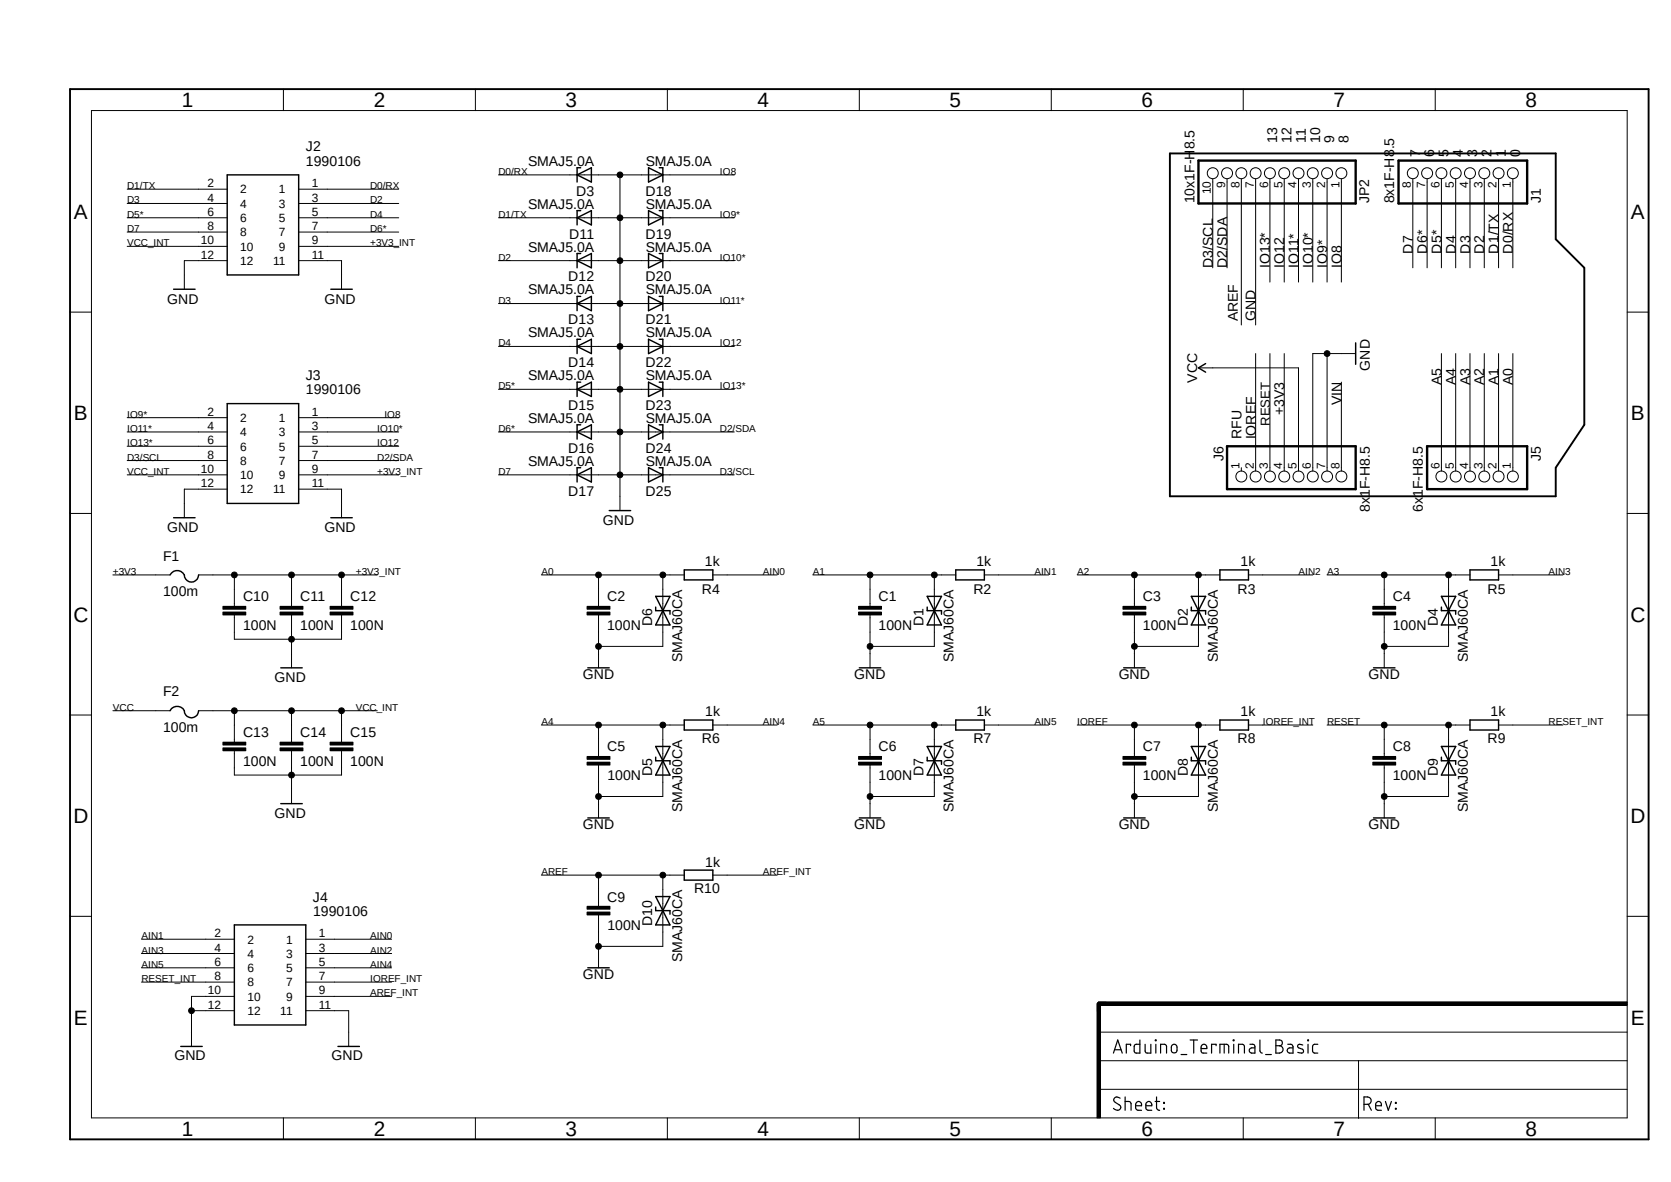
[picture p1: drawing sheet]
<svg xmlns="http://www.w3.org/2000/svg" width="297mm" height="210mm" viewBox="0 0 297 210" stroke-linecap="round" stroke-linejoin="round" font-family="sans-serif">
<path d="M12.1 15.5l281.3 187.3M293.4 15.5l-281.3 187.3" fill="none" stroke="#fff" stroke-width=".18"/>
<g fill="none" stroke="#000" stroke-width=".21">
<path d="M197.9 187.1l.8-2.3 .8 2.3M198.1 186.5h1.2M199.1 195.1a.61 .61 0 0 0-.8-.2 .61 .61 0 0 0-.3 .8 2.15 2.15 0 0 1 1.2 1 .69 .69 0 0 1-.6 .6 .69 .69 0 0 1-.7-.4M200 195.7h.6l.4 .2v1.4M200 194.9v2.4M201 185.8v-.3h-.8v1.6M201.8 196.5h1.1a.55 .55 0 0 0-.4-.8 .55 .55 0 0 0-.7 .5l.1 .9 .4 .2h.6M202.6 184.8v2.3h-.8l-.2-.4v-.9l.2-.2 .8-.1M203.5 185.5l.1 1.4 .1 .2h.9v-1.6M203.7 196.5h1a.55 .55 0 0 0-.4-.8 .55 .55 0 0 0-.6 .5v.9l.3 .2h.7M205.3 195.7h.8M205.4 184.8h.1v.1h-.1z"/>
<path d="M205.4 185.5v1.6M205.6 194.9v2a.5 .5 0 0 0 .5 .4M206.8 195.9h.2v.1h-.2zM206.8 196.9h.2v.2h-.2zM207.3 187.1v-1.3l-.3-.3h-.7v1.6M208.4 185.7a.5 .5 0 0 1 .5-.1 .5 .5 0 0 1 .3 .5v.5a.51 .51 0 0 1-.5 .5 .51 .51 0 0 1-.5-.5v-.5zM209.9 187.4h1M211.5 184.8h1.4M212.2 184.8v2.3M213.5 186.3h1a.54 .54 0 0 0-.3-.7 .54 .54 0 0 0-.7 .5v.6l.2 .4h.8M216.2 185.8v-.3h-.9v1.6M217.6 185.5v1.6"/>
<path d="M218.4 187.1v-1.2l-.2-.3-1.4-.1v1.6M219.2 184.8h.1v.1h-.1zM219.3 185.5v1.6M221.2 187.1l-.1-1.3-.3-.3h-.7v1.6M222.2 185.5l.7 .1 .2 .3v1.2h-.6a.47 .47 0 0 1-.5-.5 .47 .47 0 0 1 .5-.4h.6M223.9 184.8v1.9l.3 .4h.2M225 187.4h1M226.8 184.8h.6a.51 .51 0 0 1 .5 .5 .51 .51 0 0 1-.5 .5 .66 .66 0 0 1 .7 .7 .66 .66 0 0 1-.7 .6h-.6zM226.8 185.8h.6M228.9 185.5l.7 .1 .2 .3v1.2h-.6a.47 .47 0 0 1-.4-.5 .47 .47 0 0 1 .4-.4h.6M231.6 185.7a.55 .55 0 0 0-1 .2l.2 .3 .7 .2a.37 .37 0 0 1 .2 .4 .37 .37 0 0 1-.3 .3l-.7-.1M232.5 184.8h.1v.1h-.1z"/>
<path d="M232.5 185.5v1.6M234.2 185.5l-.7 .1-.2 .3v1l.4 .2h.5M242.4 196.2h.7a.66 .66 0 0 0 .6-.6 .66 .66 0 0 0-.6-.7h-.7v2.4M243.2 196.2l.6 1.1M244.5 196.5h1a.54 .54 0 0 0-.3-.8 .54 .54 0 0 0-.7 .5l.1 .9 .3 .2h.6M247.3 195.7l-.5 1.6-.5-1.6M248 196.9h.2v.2h-.2zM248 195.9h.2v.1h-.2z"/>
</g>
<g fill="#000">
<path d="M39.6 108.8h4.1v.5h-4.1z" fill-rule="evenodd"/>
<path d="M39.6 107.7h4.1v.5h-4.1z" fill-rule="evenodd"/>
<path d="M49.8 108.8h4v.5h-4z" fill-rule="evenodd"/>
<path d="M49.8 107.7h4v.5h-4z" fill-rule="evenodd"/>
<path d="M58.7 108.8h4v.5h-4z" fill-rule="evenodd"/>
<path d="M58.7 107.7h4v.5h-4z" fill-rule="evenodd"/>
<path d="M104.4 108.8h4v.5h-4z" fill-rule="evenodd"/>
<path d="M104.4 107.7h4v.5h-4z" fill-rule="evenodd"/>
<path d="M152.6 108.8h4.1v.5h-4.1z" fill-rule="evenodd"/>
<path d="M152.6 107.7h4.1v.5h-4.1z" fill-rule="evenodd"/>
<path d="M199.6 108.8h4.1v.5h-4.1z" fill-rule="evenodd"/>
<path d="M199.6 107.7h4.1v.5h-4.1z" fill-rule="evenodd"/>
<path d="M244 108.8h4.1v.5h-4.1z" fill-rule="evenodd"/>
<path d="M244 107.7h4.1v.5h-4.1z" fill-rule="evenodd"/>
<path d="M39.6 132.9h4.1v.5h-4.1z" fill-rule="evenodd"/>
<path d="M39.6 131.9h4.1v.5h-4.1z" fill-rule="evenodd"/>
<path d="M49.8 132.9h4v.5h-4z" fill-rule="evenodd"/>
<path d="M49.8 131.9h4v.5h-4z" fill-rule="evenodd"/>
<path d="M58.7 132.9h4v.5h-4z" fill-rule="evenodd"/>
<path d="M58.7 131.9h4v.5h-4z" fill-rule="evenodd"/>
<path d="M104.4 135.4h4v.5h-4z" fill-rule="evenodd"/>
<path d="M104.4 134.4h4v.5h-4z" fill-rule="evenodd"/>
<path d="M152.6 135.4h4.1v.5h-4.1z" fill-rule="evenodd"/>
<path d="M152.6 134.4h4.1v.5h-4.1z" fill-rule="evenodd"/>
<path d="M199.6 135.4h4.1v.5h-4.1z" fill-rule="evenodd"/>
<path d="M199.6 134.4h4.1v.5h-4.1z" fill-rule="evenodd"/>
<path d="M244 135.4h4.1v.5h-4.1z" fill-rule="evenodd"/>
<path d="M244 134.4h4.1v.5h-4.1z" fill-rule="evenodd"/>
<path d="M104.4 162.1h4v.5h-4z" fill-rule="evenodd"/>
<path d="M104.4 161h4v.5h-4z" fill-rule="evenodd"/>
<path d="M195 178.3h.6v20.3h-.6z" fill-rule="evenodd"/>
<path d="M195.2 178h94v.6h-94z" fill-rule="evenodd"/>
<circle cx="110.2" cy="38.7" r=".51"/>
<circle cx="110.2" cy="31.1" r=".51"/>
<circle cx="110.2" cy="53.9" r=".51"/>
<circle cx="110.2" cy="46.3" r=".51"/>
<circle cx="110.2" cy="69.2" r=".51"/>
<circle cx="110.2" cy="76.8" r=".51"/>
<circle cx="110.2" cy="61.6" r=".51"/>
<circle cx="235.9" cy="62.8" r=".51"/>
<circle cx="110.2" cy="84.4" r=".51"/>
<circle cx="41.7" cy="102.2" r=".51"/>
<circle cx="51.8" cy="113.6" r=".51"/>
<circle cx="51.8" cy="102.2" r=".51"/>
<circle cx="60.7" cy="102.2" r=".51"/>
<circle cx="106.4" cy="114.9" r=".51"/>
<circle cx="106.4" cy="102.2" r=".51"/>
<circle cx="117.8" cy="102.2" r=".51"/>
<circle cx="154.6" cy="114.9" r=".51"/>
<circle cx="154.6" cy="102.2" r=".51"/>
<circle cx="166.1" cy="102.2" r=".51"/>
<circle cx="201.6" cy="114.9" r=".51"/>
<circle cx="201.6" cy="102.2" r=".51"/>
<circle cx="213" cy="102.2" r=".51"/>
<circle cx="246" cy="114.9" r=".51"/>
<circle cx="246" cy="102.2" r=".51"/>
<circle cx="257.5" cy="102.2" r=".51"/>
<circle cx="41.7" cy="126.3" r=".51"/>
<circle cx="51.8" cy="137.7" r=".51"/>
<circle cx="51.8" cy="126.3" r=".51"/>
<circle cx="60.7" cy="126.3" r=".51"/>
<circle cx="106.4" cy="128.8" r=".51"/>
<circle cx="117.8" cy="128.8" r=".51"/>
<circle cx="154.6" cy="128.8" r=".51"/>
<circle cx="166.1" cy="128.8" r=".51"/>
<circle cx="201.6" cy="128.8" r=".51"/>
<circle cx="213" cy="128.8" r=".51"/>
<circle cx="246" cy="128.8" r=".51"/>
<circle cx="257.5" cy="128.8" r=".51"/>
<circle cx="106.4" cy="141.5" r=".51"/>
<circle cx="106.4" cy="155.5" r=".51"/>
<circle cx="117.8" cy="155.5" r=".51"/>
<circle cx="154.6" cy="141.5" r=".51"/>
<circle cx="201.6" cy="141.5" r=".51"/>
<circle cx="246" cy="141.5" r=".51"/>
<circle cx="34" cy="179.6" r=".51"/>
<circle cx="106.4" cy="168.1" r=".51"/>
</g>
<g fill="none" stroke="#000" stroke-width=".18">
<path d="M16.3 19.6h272.9v179h-272.9zM50.4 15.8v3.8M84.5 15.8v3.8M118.6 15.8v3.8M152.7 15.8v3.8M186.9 15.8v3.8M221 15.8v3.8M255.1 15.8v3.8M22.6 33.6h17.8M22.6 38.7h17.8M22.6 36.2h17.8M70.9 38.7h-17.8"/>
<path d="M70.9 33.6h-17.8M70.9 36.2h-17.8M88.6 31.1h41.9M110.2 31.1v59.6M130.5 38.7h-41.9M215.6 31.8v15.8M218.1 31.8v15.8M220.6 31.8v25.9M223.2 31.8v25.9M225.7 31.8v18.3M228.3 31.8v18.3M230.8 31.8v18.3"/>
<path d="M233.3 31.8v18.3M235.9 31.8v18.3M238.4 31.8v18.3M251.1 31.8v15.8M253.7 31.8v15.8M256.2 31.8v15.8M258.7 31.8v15.8M261.3 31.8v15.8M263.8 31.8v15.8M266.4 31.8v15.8M268.9 31.8v15.8M12.4 55.5h3.9"/>
<path d="M22.6 41.2h17.8M22.6 43.8h17.8M40.4 46.3h-7.6v5.1M53.1 46.3h7.6v5.1M70.9 41.2h-17.8M70.9 43.8h-17.8M88.6 46.3h41.9M88.6 53.9h41.9M289.2 55.5h3.8M22.6 74.2h17.8M22.6 76.8h17.8M22.6 79.3h17.8"/>
<path d="M70.9 79.3h-17.8M70.9 76.8h-17.8M70.9 74.2h-17.8M88.6 61.6h41.9M88.6 69.2h41.9M88.6 76.8h41.9M213 65.4h17.8v18.3M223.2 62.8v20.9M225.7 62.8v20.9M228.3 62.8v20.9M235.9 62.8v20.9M238.4 67.9v15.8"/>
<path d="M241 62.8h-7.7v20.9M256.2 62.8v20.9M258.7 62.8v20.9M261.3 62.8v20.9M263.8 62.8v20.9M266.4 62.8v20.9M268.9 62.8v20.9M12.4 91.2h3.9M22.6 81.8h17.8M22.6 84.4h17.8M40.4 86.9h-7.6v5.1M53.1 86.9h7.6v5.1"/>
<path d="M70.9 81.8h-17.8M70.9 84.4h-17.8M130.5 84.4h-41.9M220.6 83.1v.6M289.2 91.2h3.8M20.1 102.2h10.1M39.6 108.8h4.1v.5h-4.1zM39.6 107.7h4.1v.5h-4.1zM41.7 109.3v4.3h19v-4.3M41.7 102.2v5.5M49.8 108.8h4v.5h-4zM49.8 107.7h4v.5h-4z"/>
<path d="M51.8 109.3v9.4M51.8 102.2v5.5M58.7 108.8h4v.5h-4zM58.7 107.7h4v.5h-4zM60.7 102.2v5.5M67.1 102.2h-31.8M96.2 102.2h25.4M104.4 108.8h4v.5h-4zM104.4 107.7h4v.5h-4zM106.4 109.3v9.4M106.4 102.2v5.5M117.8 102.2v12.7h-11.4"/>
<path d="M138.1 102.2h-11.4M144.5 102.2h25.4M152.6 108.8h4.1v.5h-4.1zM152.6 107.7h4.1v.5h-4.1zM154.6 109.3v9.4M154.6 102.2v5.5M166.1 102.2v12.7h-11.5M186.4 102.2h-11.4M191.5 102.2h25.3M199.6 108.8h4.1v.5h-4.1zM199.6 107.7h4.1v.5h-4.1zM201.6 109.3v9.4"/>
<path d="M201.6 102.2v5.5M213 102.2v12.7h-11.4M233.3 102.2h-11.4M235.9 102.2h25.4M244 108.8h4.1v.5h-4.1zM244 107.7h4.1v.5h-4.1zM246 109.3v9.4M246 102.2v5.5M257.5 102.2v12.7h-11.5M277.8 102.2h-11.4M12.4 127h3.9M20.1 126.3h10.1"/>
<path d="M39.6 132.9h4.1v.5h-4.1zM39.6 131.9h4.1v.5h-4.1zM41.7 126.3v5.6M49.8 132.9h4v.5h-4zM49.8 131.9h4v.5h-4zM51.8 133.4v9.4M51.8 126.3v5.6M58.7 132.9h4v.5h-4zM58.7 131.9h4v.5h-4zM60.7 133.4v4.3h-19v-4.3M60.7 126.3v5.6M67.1 126.3h-31.8"/>
<path d="M104.4 135.4h4v.5h-4zM104.4 134.4h4v.5h-4zM106.4 135.9v9.4M106.4 128.8v5.6M117.8 128.8v12.7h-11.4M121.6 128.8h-25.4M126.7 128.8h11.4M152.6 135.4h4.1v.5h-4.1zM152.6 134.4h4.1v.5h-4.1zM154.6 135.9v9.4M154.6 128.8v5.6M166.1 128.8v12.7h-11.5"/>
<path d="M169.9 128.8h-25.4M186.4 128.8h-11.4M191.5 128.8h25.3M199.6 135.4h4.1v.5h-4.1zM199.6 134.4h4.1v.5h-4.1zM201.6 135.9v9.4M201.6 128.8v5.6M213 128.8v12.7h-11.4M233.3 128.8h-11.4M235.9 128.8h25.4M244 135.4h4.1v.5h-4.1zM244 134.4h4.1v.5h-4.1z"/>
<path d="M246 135.9v9.4M246 128.8v5.6M257.5 128.8v12.7h-11.5M277.8 128.8h-11.4M289.2 127h3.8M96.2 155.5h25.4M106.4 155.5v5.5M117.8 155.5v12.6h-11.4M138.1 155.5h-11.4M12.4 162.8h3.9M25.1 166.9h16.6M25.1 169.4h16.6"/>
<path d="M25.1 172h16.6M25.1 174.5h16.6M34 179.6h7.7M41.7 177h-7.7v8.9M54.4 179.6h7.6v6.3M69.6 166.9h-15.2M69.6 169.4h-15.2M69.6 172h-15.2M69.6 174.5h-15.2M69.6 177h-15.2M104.4 162.1h4v.5h-4zM104.4 161h4v.5h-4z"/>
<path d="M106.4 162.6v9.4M195 178.3h.6v20.3h-.6zM195.2 178h94v.6h-94zM289.2 162.8h3.8M50.4 198.6v3.8M84.5 198.6v3.8M118.6 198.6v3.8M152.7 198.6v3.8M186.9 198.6v3.8M195.3 193.5h93.9M195.3 188.5h93.9M195.3 183.4h93.9"/>
<path d="M221 198.6v3.8M241.5 188.5v10.2M255.1 198.6v3.8"/>
<circle cx="110.2" cy="38.7" r=".51"/>
<circle cx="110.2" cy="31.1" r=".51"/>
<circle cx="215.6" cy="30.8" r=".98"/>
<circle cx="218.1" cy="30.8" r=".98"/>
<circle cx="220.6" cy="30.8" r=".98"/>
<circle cx="223.2" cy="30.8" r=".98"/>
<circle cx="225.7" cy="30.8" r=".98"/>
<circle cx="228.3" cy="30.8" r=".98"/>
<circle cx="230.8" cy="30.8" r=".98"/>
<circle cx="233.3" cy="30.8" r=".98"/>
<circle cx="235.9" cy="30.8" r=".98"/>
<circle cx="238.4" cy="30.8" r=".98"/>
<circle cx="251.1" cy="30.8" r=".98"/>
<circle cx="253.7" cy="30.8" r=".98"/>
<circle cx="256.2" cy="30.8" r=".98"/>
<circle cx="258.7" cy="30.8" r=".98"/>
<circle cx="261.3" cy="30.8" r=".98"/>
<circle cx="263.8" cy="30.8" r=".98"/>
<circle cx="266.4" cy="30.8" r=".98"/>
<circle cx="268.9" cy="30.8" r=".98"/>
<circle cx="110.2" cy="53.9" r=".51"/>
<circle cx="110.2" cy="46.3" r=".51"/>
<circle cx="110.2" cy="69.2" r=".51"/>
<circle cx="110.2" cy="76.8" r=".51"/>
<circle cx="110.2" cy="61.6" r=".51"/>
<circle cx="235.9" cy="62.8" r=".51"/>
<circle cx="110.2" cy="84.4" r=".51"/>
<circle cx="220.6" cy="84.7" r=".98"/>
<circle cx="223.2" cy="84.7" r=".98"/>
<circle cx="225.7" cy="84.7" r=".98"/>
<circle cx="228.3" cy="84.7" r=".98"/>
<circle cx="230.8" cy="84.7" r=".98"/>
<circle cx="233.3" cy="84.7" r=".98"/>
<circle cx="235.9" cy="84.7" r=".98"/>
<circle cx="238.4" cy="84.7" r=".98"/>
<circle cx="256.2" cy="84.7" r=".98"/>
<circle cx="258.7" cy="84.7" r=".98"/>
<circle cx="261.3" cy="84.7" r=".98"/>
<circle cx="263.8" cy="84.7" r=".98"/>
<circle cx="266.4" cy="84.7" r=".98"/>
<circle cx="268.9" cy="84.7" r=".98"/>
<circle cx="41.7" cy="102.2" r=".51"/>
<circle cx="51.8" cy="113.6" r=".51"/>
<circle cx="51.8" cy="102.2" r=".51"/>
<circle cx="60.7" cy="102.2" r=".51"/>
<circle cx="106.4" cy="114.9" r=".51"/>
<circle cx="106.4" cy="102.2" r=".51"/>
<circle cx="117.8" cy="102.2" r=".51"/>
<circle cx="154.6" cy="114.9" r=".51"/>
<circle cx="154.6" cy="102.2" r=".51"/>
<circle cx="166.1" cy="102.2" r=".51"/>
<circle cx="201.6" cy="114.9" r=".51"/>
<circle cx="201.6" cy="102.2" r=".51"/>
<circle cx="213" cy="102.2" r=".51"/>
<circle cx="246" cy="114.9" r=".51"/>
<circle cx="246" cy="102.2" r=".51"/>
<circle cx="257.5" cy="102.2" r=".51"/>
<circle cx="41.7" cy="126.3" r=".51"/>
<circle cx="51.8" cy="137.7" r=".51"/>
<circle cx="51.8" cy="126.3" r=".51"/>
<circle cx="60.7" cy="126.3" r=".51"/>
<circle cx="106.4" cy="128.8" r=".51"/>
<circle cx="117.8" cy="128.8" r=".51"/>
<circle cx="154.6" cy="128.8" r=".51"/>
<circle cx="166.1" cy="128.8" r=".51"/>
<circle cx="201.6" cy="128.8" r=".51"/>
<circle cx="213" cy="128.8" r=".51"/>
<circle cx="246" cy="128.8" r=".51"/>
<circle cx="257.5" cy="128.8" r=".51"/>
<circle cx="106.4" cy="141.5" r=".51"/>
<circle cx="106.4" cy="155.5" r=".51"/>
<circle cx="117.8" cy="155.5" r=".51"/>
<circle cx="154.6" cy="141.5" r=".51"/>
<circle cx="201.6" cy="141.5" r=".51"/>
<circle cx="246" cy="141.5" r=".51"/>
<circle cx="34" cy="179.6" r=".51"/>
<circle cx="106.4" cy="168.1" r=".51"/>
</g>
<path d="M196.6 178.3h-1.3v1.3" fill="none" stroke="#000" stroke-width=".64"/>
<path d="M12.4 15.8h280.6v186.6h-280.6zM207.9 27.3h68.6v15.2l5.1 5.1v27.9l-5.1 7.6v5.1h-68.6z" fill="none" stroke="#000" stroke-width=".34"/>
<path d="M213 28.5h28v7.7h-28zM248.6 28.5h22.8v7.7h-22.8zM218.1 79.3h22.9v7.6h-22.9zM253.7 79.3h17.7v7.6h-17.7z" fill="none" stroke="#000" stroke-width=".42"/>
<g fill="none" stroke="#000" stroke-width=".25">
<path d="M40.4 31.1h12.7v17.8h-12.7zM102.6 31.1l2.5-1.3v2.5zM102.6 38.7l2.5-1.3v2.6zM103.2 29.8h-.6v2.5M103.2 37.4h-.6v2.6M115.3 29.8l2.5 1.3-2.5 1.2zM115.3 37.4l2.5 1.3-2.5 1.3zM117.2 29.8h.6v2.5M117.2 37.4h.6v2.6M30.9 51.4h3.8M58.8 51.4h3.8M102.6 53.9l2.5-1.2v2.5z"/>
<path d="M102.6 46.3l2.5-1.3v2.6zM103.2 52.7h-.6v2.5M103.2 45h-.6v2.6M115.3 45l2.5 1.3-2.5 1.3zM115.3 52.7l2.5 1.2-2.5 1.3zM117.2 45h.6v2.6M117.2 52.7h.6v2.5M40.4 71.7h12.7v17.8h-12.7zM102.6 76.8l2.5-1.3v2.5zM102.6 69.2l2.5-1.3v2.5zM102.6 61.6l2.5-1.3v2.5zM103.2 75.5h-.6v2.5"/>
<path d="M103.2 67.9h-.6v2.5M103.2 60.3h-.6v2.5M115.3 60.3l2.5 1.3-2.5 1.2zM115.3 67.9l2.5 1.3-2.5 1.2zM115.3 75.5l2.5 1.3-2.5 1.2zM117.2 60.3h.6v2.5M117.2 67.9h.6v2.5M117.2 75.5h.6v2.5M214.3 64.6l-1.3 .8 1.3 .7M241 60.9v3.8M30.9 92h3.8M58.8 92h3.8"/>
<path d="M102.6 84.4l2.5-1.3v2.5zM103.2 83.1h-.6v2.5M108.3 90.7h3.8M115.3 83.1l2.5 1.3-2.5 1.2zM117.2 83.1h.6v2.5M30.2 102.2a1.36 1.36 0 0 1 1.5-.8 1.36 1.36 0 0 1 1.1 1.1 1.28 1.28 0 0 0 1.4 .9 1.28 1.28 0 0 0 1.1-1.2M49.9 118.7h3.8M104.5 118.7h3.8M116.5 107.9v.6h2.6v.6M116.5 106l2.6 5h-2.6l2.6-5zM121.6 101.3h5.1v1.7h-5.1zM152.7 118.7h3.8"/>
<path d="M164.8 107.9v.6h2.5v.6M164.8 106l2.5 5h-2.5l2.5-5zM169.9 101.3h5.1v1.7h-5.1zM199.7 118.7h3.8M211.8 106h2.5l-2.5 5h2.5zM211.8 107.9v.6h2.5v.6M216.8 101.3h5.1v1.7h-5.1zM244.1 118.7h3.8M256.2 106l2.5 5h-2.5l2.5-5zM256.2 107.9v.6h2.5v.6M261.3 101.3h5.1v1.7h-5.1zM30.2 126.3a1.36 1.36 0 0 1 1.5-.8 1.36 1.36 0 0 1 1.1 1.2 1.28 1.28 0 0 0 1.4 .8 1.28 1.28 0 0 0 1.1-1.2"/>
<path d="M116.5 134.5v.7h2.6v.6M116.5 132.6l2.6 5.1h-2.6l2.6-5.1zM121.6 127.9h5.1v1.8h-5.1zM164.8 134.5v.7h2.5v.6M164.8 132.6l2.5 5.1h-2.5l2.5-5.1zM169.9 127.9h5.1v1.8h-5.1zM211.8 132.6l2.5 5.1h-2.5l2.5-5.1zM211.8 134.5v.7h2.5v.6M216.8 127.9h5.1v1.8h-5.1zM256.2 132.6l2.5 5.1h-2.5l2.5-5.1zM256.2 134.5v.7h2.5v.6M261.3 127.9h5.1v1.8h-5.1z"/>
<path d="M49.9 142.8h3.8M104.5 145.3h3.8M116.5 159.3h2.6l-1.3 2.5zM121.6 154.6h5.1v1.8h-5.1zM152.7 145.3h3.8M199.7 145.3h3.8M244.1 145.3h3.8M41.7 164.3h12.7v17.8h-12.7zM104.5 172h3.8M116.5 161.2v.6h2.6v.6M117.8 161.8l1.3 2.5h-2.6zM32.1 185.9h3.8"/>
<path d="M60.1 185.9h3.8"/>
</g>
<g font-size="3.7">
<text x="32.3" y="19">1</text>
<text x="66.4" y="19">2</text>
<text x="100.5" y="19">3</text>
<text x="134.7" y="19">4</text>
<text x="168.8" y="19">5</text>
<text x="202.9" y="19">6</text>
<text x="237" y="19">7</text>
<text x="271.2" y="19">8</text>
<text x="13.1" y="38.9">A</text>
<text x="289.9" y="38.9">A</text>
<text x="13.1" y="74.7">B</text>
<text x="289.9" y="74.7">B</text>
<text x="13" y="110.4">C</text>
<text x="289.8" y="110.4">C</text>
<text x="13" y="146.3">D</text>
<text x="289.8" y="146.3">D</text>
<text x="13.1" y="182.1">E</text>
<text x="289.9" y="182.1">E</text>
<text x="32.3" y="201.8">1</text>
<text x="66.4" y="201.8">2</text>
<text x="100.5" y="201.8">3</text>
<text x="134.7" y="201.8">4</text>
<text x="168.8" y="201.8">5</text>
<text x="202.9" y="201.8">6</text>
<text x="237" y="201.8">7</text>
<text x="271.2" y="201.8">8</text>
</g>
<g font-size="2.5">
<text x="54.4" y="29.4">1990106</text>
<text x="54.4" y="26.9">J2</text>
<text x="93.9" y="29.4">SMAJ5.0A</text>
<text x="114.8" y="29.5">SMAJ5.0A</text>
<text x="227" y="25.4" transform="rotate(-90 227 25.4)">13</text>
<text x="229.5" y="25.4" transform="rotate(-90 229.5 25.4)">12</text>
<text x="232.1" y="25.4" transform="rotate(-90 232.1 25.4)">11</text>
<text x="234.6" y="25.4" transform="rotate(-90 234.6 25.4)">10</text>
<text x="237.2" y="25.4" transform="rotate(-90 237.2 25.4)">9</text>
<text x="239.7" y="25.4" transform="rotate(-90 239.7 25.4)">8</text>
<text x="252.4" y="27.9" transform="rotate(-90 252.4 27.9)">7</text>
<text x="254.9" y="27.9" transform="rotate(-90 254.9 27.9)">6</text>
<text x="257.5" y="27.9" transform="rotate(-90 257.5 27.9)">5</text>
<text x="260" y="27.9" transform="rotate(-90 260 27.9)">4</text>
<text x="262.6" y="27.9" transform="rotate(-90 262.6 27.9)">3</text>
<text x="265.1" y="27.9" transform="rotate(-90 265.1 27.9)">2</text>
<text x="267.6" y="27.9" transform="rotate(-90 267.6 27.9)">1</text>
<text x="270.2" y="27.9" transform="rotate(-90 270.2 27.9)">0</text>
<text x="102.4" y="34.8">D3</text>
<text x="114.8" y="34.8">D18</text>
<text x="93.9" y="37.1">SMAJ5.0A</text>
<text x="114.8" y="37.1">SMAJ5.0A</text>
<text x="212.3" y="36.2" transform="rotate(-90 212.3 36.2)">10x1F-H8.5</text>
<text x="243.4" y="36.2" transform="rotate(-90 243.4 36.2)">JP2</text>
<text x="247.8" y="36.2" transform="rotate(-90 247.8 36.2)">8x1F-H8.5</text>
<text x="273.9" y="36.2" transform="rotate(-90 273.9 36.2)">J1</text>
<text x="93.9" y="44.7">SMAJ5.0A</text>
<text x="101.2" y="42.4">D11</text>
<text x="114.8" y="42.4">D19</text>
<text x="114.8" y="44.7">SMAJ5.0A</text>
<text x="215.6" y="47.6" transform="rotate(-90 215.6 47.6)">D3/SCL</text>
<text x="218.1" y="47.6" transform="rotate(-90 218.1 47.6)">D2/SDA</text>
<text x="225.7" y="47.6" transform="rotate(-90 225.7 47.6)">IO13*</text>
<text x="228.3" y="47.6" transform="rotate(-90 228.3 47.6)">IO12</text>
<text x="230.8" y="47.6" transform="rotate(-90 230.8 47.6)">IO11*</text>
<text x="233.3" y="47.6" transform="rotate(-90 233.3 47.6)">IO10*</text>
<text x="235.9" y="47.6" transform="rotate(-90 235.9 47.6)">IO9*</text>
<text x="238.4" y="47.6" transform="rotate(-90 238.4 47.6)">IO8</text>
<text x="251.1" y="45" transform="rotate(-90 251.1 45)">D7</text>
<text x="253.7" y="45" transform="rotate(-90 253.7 45)">D6*</text>
<text x="256.2" y="45" transform="rotate(-90 256.2 45)">D5*</text>
<text x="258.7" y="45" transform="rotate(-90 258.7 45)">D4</text>
<text x="261.3" y="45" transform="rotate(-90 261.3 45)">D3</text>
<text x="263.8" y="45" transform="rotate(-90 263.8 45)">D2</text>
<text x="266.4" y="45" transform="rotate(-90 266.4 45)">D1/TX</text>
<text x="268.9" y="45" transform="rotate(-90 268.9 45)">D0/RX</text>
<text x="29.7" y="54">GND</text>
<text x="57.7" y="54">GND</text>
<text x="93.9" y="52.3">SMAJ5.0A</text>
<text x="101" y="50">D12</text>
<text x="114.8" y="50">D20</text>
<text x="114.8" y="52.3">SMAJ5.0A</text>
<text x="93.9" y="59.9">SMAJ5.0A</text>
<text x="101" y="57.6">D13</text>
<text x="114.8" y="57.6">D21</text>
<text x="114.8" y="59.9">SMAJ5.0A</text>
<text x="220" y="57.1" transform="rotate(-90 220 57.1)">AREF</text>
<text x="223.2" y="57.1" transform="rotate(-90 223.2 57.1)">GND</text>
<text x="101" y="65.2">D14</text>
<text x="114.8" y="65.2">D22</text>
<text x="243.5" y="65.9" transform="rotate(-90 243.5 65.9)">GND</text>
<text x="54.4" y="67.5">J3</text>
<text x="54.4" y="70">1990106</text>
<text x="93.9" y="67.6">SMAJ5.0A</text>
<text x="114.8" y="67.6">SMAJ5.0A</text>
<text x="212.8" y="68" transform="rotate(-90 212.8 68)">VCC</text>
<text x="256.2" y="68.4" transform="rotate(-90 256.2 68.4)">A5</text>
<text x="258.7" y="68.4" transform="rotate(-90 258.7 68.4)">A4</text>
<text x="261.3" y="68.4" transform="rotate(-90 261.3 68.4)">A3</text>
<text x="263.8" y="68.4" transform="rotate(-90 263.8 68.4)">A2</text>
<text x="266.4" y="68.4" transform="rotate(-90 266.4 68.4)">A1</text>
<text x="268.9" y="68.4" transform="rotate(-90 268.9 68.4)">A0</text>
<text x="93.9" y="75.2">SMAJ5.0A</text>
<text x="101" y="72.8">D15</text>
<text x="114.8" y="72.8">D23</text>
<text x="114.8" y="75.2">SMAJ5.0A</text>
<text x="228.3" y="73.8" transform="rotate(-90 228.3 73.8)">+3V3</text>
<text x="238.4" y="72" transform="rotate(-90 238.4 72)">VIN</text>
<text x="93.9" y="82.7">SMAJ5.0A</text>
<text x="101" y="80.4">D16</text>
<text x="114.8" y="80.4">D24</text>
<text x="114.8" y="82.7">SMAJ5.0A</text>
<text x="217.5" y="82" transform="rotate(-90 217.5 82)">J6</text>
<text x="220.7" y="78" transform="rotate(-90 220.7 78)">RFU</text>
<text x="223.2" y="78" transform="rotate(-90 223.2 78)">IOREF</text>
<text x="273.9" y="82" transform="rotate(-90 273.9 82)">J5</text>
<text x="101" y="88">D17</text>
<text x="114.8" y="88">D25</text>
<text x="29.7" y="94.6">GND</text>
<text x="57.7" y="94.6">GND</text>
<text x="107.1" y="93.2">GND</text>
<text x="243.5" y="91" transform="rotate(-90 243.5 91)">8x1F-H8.5</text>
<text x="252.9" y="91" transform="rotate(-90 252.9 91)">6x1F-H8.5</text>
<text x="29" y="99.6">F1</text>
<text x="125.3" y="100.6">1k</text>
<text x="173.5" y="100.6">1k</text>
<text x="220.5" y="100.6">1k</text>
<text x="264.9" y="100.6">1k</text>
<text x="29" y="106">100m</text>
<text x="43.2" y="106.8">C10</text>
<text x="53.4" y="106.8">C11</text>
<text x="62.3" y="106.8">C12</text>
<text x="107.9" y="106.9">C2</text>
<text x="124.8" y="105.5">R4</text>
<text x="156.2" y="106.9">C1</text>
<text x="173" y="105.5">R2</text>
<text x="203.2" y="106.9">C3</text>
<text x="220" y="105.5">R3</text>
<text x="247.6" y="106.9">C4</text>
<text x="264.4" y="105.5">R5</text>
<text x="43.2" y="112">100N</text>
<text x="53.4" y="112">100N</text>
<text x="62.3" y="112">100N</text>
<text x="107.9" y="111.9">100N</text>
<text x="115.9" y="111.3" transform="rotate(-90 115.9 111.3)">D6</text>
<text x="156.2" y="111.9">100N</text>
<text x="164.2" y="111.3" transform="rotate(-90 164.2 111.3)">D1</text>
<text x="203.1" y="111.9">100N</text>
<text x="211.1" y="111.3" transform="rotate(-90 211.1 111.3)">D2</text>
<text x="247.6" y="111.9">100N</text>
<text x="255.6" y="111.3" transform="rotate(-90 255.6 111.3)">D4</text>
<text x="121.2" y="117.6" transform="rotate(-90 121.2 117.6)">SMAJ60CA</text>
<text x="169.5" y="117.6" transform="rotate(-90 169.5 117.6)">SMAJ60CA</text>
<text x="216.5" y="117.6" transform="rotate(-90 216.5 117.6)">SMAJ60CA</text>
<text x="260.9" y="117.6" transform="rotate(-90 260.9 117.6)">SMAJ60CA</text>
<text x="29" y="123.7">F2</text>
<text x="48.8" y="121.2">GND</text>
<text x="103.6" y="120.7">GND</text>
<text x="151.9" y="120.7">GND</text>
<text x="198.8" y="120.7">GND</text>
<text x="243.3" y="120.7">GND</text>
<text x="29" y="130.1">100m</text>
<text x="43.2" y="131">C13</text>
<text x="53.4" y="131">C14</text>
<text x="62.3" y="131">C15</text>
<text x="125.3" y="127.3">1k</text>
<text x="173.5" y="127.3">1k</text>
<text x="220.5" y="127.3">1k</text>
<text x="264.9" y="127.3">1k</text>
<text x="43.2" y="136.1">100N</text>
<text x="53.4" y="136.1">100N</text>
<text x="62.3" y="136.1">100N</text>
<text x="107.9" y="133.5">C5</text>
<text x="115.9" y="138" transform="rotate(-90 115.9 138)">D5</text>
<text x="124.8" y="132.1">R6</text>
<text x="156.2" y="133.5">C6</text>
<text x="164.2" y="138" transform="rotate(-90 164.2 138)">D7</text>
<text x="173" y="132.1">R7</text>
<text x="203.2" y="133.5">C7</text>
<text x="211.1" y="138" transform="rotate(-90 211.1 138)">D8</text>
<text x="220" y="132.1">R8</text>
<text x="247.6" y="133.5">C8</text>
<text x="255.6" y="138" transform="rotate(-90 255.6 138)">D9</text>
<text x="264.4" y="132.1">R9</text>
<text x="108" y="138.6">100N</text>
<text x="156.2" y="138.6">100N</text>
<text x="203.1" y="138.6">100N</text>
<text x="247.6" y="138.6">100N</text>
<text x="48.8" y="145.3">GND</text>
<text x="103.6" y="147.4">GND</text>
<text x="121.2" y="144.3" transform="rotate(-90 121.2 144.3)">SMAJ60CA</text>
<text x="151.9" y="147.4">GND</text>
<text x="169.5" y="144.3" transform="rotate(-90 169.5 144.3)">SMAJ60CA</text>
<text x="198.8" y="147.4">GND</text>
<text x="216.5" y="144.3" transform="rotate(-90 216.5 144.3)">SMAJ60CA</text>
<text x="243.3" y="147.4">GND</text>
<text x="260.9" y="144.3" transform="rotate(-90 260.9 144.3)">SMAJ60CA</text>
<text x="125.3" y="154">1k</text>
<text x="55.6" y="160.2">J4</text>
<text x="107.9" y="160.2">C9</text>
<text x="123.4" y="158.8">R10</text>
<text x="55.6" y="162.7">1990106</text>
<text x="108" y="165.2">100N</text>
<text x="115.9" y="164.6" transform="rotate(-90 115.9 164.6)">D10</text>
<text x="103.6" y="174">GND</text>
<text x="121.2" y="170.9" transform="rotate(-90 121.2 170.9)">SMAJ60CA</text>
<text x="31" y="188.4">GND</text>
<text x="58.9" y="188.4">GND</text>
</g>
<text font-size="2.3" x="225.7" y="75.7" transform="rotate(-90 225.7 75.7)">RESET</text>
<g font-size="2.1">
<text x="36.9" y="33.3">2</text>
<text x="36.9" y="35.8">4</text>
<text x="42.7" y="34.4">2</text>
<text x="49.6" y="34.4">1</text>
<text x="55.4" y="33.3">1</text>
<text x="55.4" y="35.8">3</text>
<text x="215.2" y="34.5" transform="rotate(-90 215.2 34.5)">10</text>
<text x="217.8" y="33.3" transform="rotate(-90 217.8 33.3)">9</text>
<text x="220.3" y="33.3" transform="rotate(-90 220.3 33.3)">8</text>
<text x="222.9" y="33.3" transform="rotate(-90 222.9 33.3)">7</text>
<text x="225.4" y="33.3" transform="rotate(-90 225.4 33.3)">6</text>
<text x="227.9" y="33.3" transform="rotate(-90 227.9 33.3)">5</text>
<text x="230.5" y="33.3" transform="rotate(-90 230.5 33.3)">4</text>
<text x="233" y="33.3" transform="rotate(-90 233 33.3)">3</text>
<text x="235.5" y="33.3" transform="rotate(-90 235.5 33.3)">2</text>
<text x="238.1" y="33.3" transform="rotate(-90 238.1 33.3)">1</text>
<text x="250.8" y="33.3" transform="rotate(-90 250.8 33.3)">8</text>
<text x="253.3" y="33.3" transform="rotate(-90 253.3 33.3)">7</text>
<text x="255.9" y="33.3" transform="rotate(-90 255.9 33.3)">6</text>
<text x="258.4" y="33.3" transform="rotate(-90 258.4 33.3)">5</text>
<text x="260.9" y="33.3" transform="rotate(-90 260.9 33.3)">4</text>
<text x="263.5" y="33.3" transform="rotate(-90 263.5 33.3)">3</text>
<text x="266" y="33.3" transform="rotate(-90 266 33.3)">2</text>
<text x="268.6" y="33.3" transform="rotate(-90 268.6 33.3)">1</text>
<text x="36.9" y="38.4">6</text>
<text x="36.9" y="40.9">8</text>
<text x="42.7" y="36.9">4</text>
<text x="42.7" y="39.5">6</text>
<text x="42.7" y="42">8</text>
<text x="49.6" y="36.9">3</text>
<text x="49.6" y="39.5">5</text>
<text x="49.6" y="42">7</text>
<text x="55.4" y="38.4">5</text>
<text x="55.4" y="40.9">7</text>
<text x="35.7" y="43.4">10</text>
<text x="35.7" y="45.9">12</text>
<text x="42.7" y="44.5">10</text>
<text x="42.7" y="47.1">12</text>
<text x="48.6" y="47.1">11</text>
<text x="49.6" y="44.5">9</text>
<text x="55.4" y="43.4">9</text>
<text x="55.4" y="45.9">11</text>
<text x="36.9" y="73.9">2</text>
<text x="36.9" y="76.4">4</text>
<text x="42.7" y="75">2</text>
<text x="42.7" y="77.5">4</text>
<text x="49.6" y="75">1</text>
<text x="49.6" y="77.5">3</text>
<text x="55.4" y="73.9">1</text>
<text x="55.4" y="76.4">3</text>
<text x="36.9" y="79">6</text>
<text x="36.9" y="81.5">8</text>
<text x="42.7" y="80.1">6</text>
<text x="42.7" y="82.6">8</text>
<text x="49.6" y="80.1">5</text>
<text x="49.6" y="82.6">7</text>
<text x="55.4" y="79">5</text>
<text x="55.4" y="81.5">7</text>
<text x="220.3" y="83.3" transform="rotate(-90 220.3 83.3)">1</text>
<text x="222.8" y="83.3" transform="rotate(-90 222.8 83.3)">2</text>
<text x="225.4" y="83.3" transform="rotate(-90 225.4 83.3)">3</text>
<text x="227.9" y="83.3" transform="rotate(-90 227.9 83.3)">4</text>
<text x="230.5" y="83.3" transform="rotate(-90 230.5 83.3)">5</text>
<text x="233" y="83.3" transform="rotate(-90 233 83.3)">6</text>
<text x="235.5" y="83.3" transform="rotate(-90 235.5 83.3)">7</text>
<text x="238.1" y="83.3" transform="rotate(-90 238.1 83.3)">8</text>
<text x="255.9" y="83.3" transform="rotate(-90 255.9 83.3)">6</text>
<text x="258.4" y="83.3" transform="rotate(-90 258.4 83.3)">5</text>
<text x="260.9" y="83.3" transform="rotate(-90 260.9 83.3)">4</text>
<text x="263.5" y="83.3" transform="rotate(-90 263.5 83.3)">3</text>
<text x="266" y="83.3" transform="rotate(-90 266 83.3)">2</text>
<text x="268.6" y="83.3" transform="rotate(-90 268.6 83.3)">1</text>
<text x="35.7" y="84">10</text>
<text x="35.7" y="86.6">12</text>
<text x="42.7" y="85.1">10</text>
<text x="42.7" y="87.7">12</text>
<text x="48.6" y="87.7">11</text>
<text x="49.6" y="85.1">9</text>
<text x="55.4" y="84">9</text>
<text x="55.4" y="86.6">11</text>
<text x="38.1" y="166.5">2</text>
<text x="44" y="167.6">2</text>
<text x="50.8" y="167.6">1</text>
<text x="56.7" y="166.5">1</text>
<text x="38.1" y="169.1">4</text>
<text x="38.1" y="171.6">6</text>
<text x="44" y="170.2">4</text>
<text x="44" y="172.7">6</text>
<text x="50.8" y="170.2">3</text>
<text x="50.8" y="172.7">5</text>
<text x="56.7" y="169.1">3</text>
<text x="56.7" y="171.6">5</text>
<text x="37" y="176.7">10</text>
<text x="37" y="179.2">12</text>
<text x="38.1" y="174.2">8</text>
<text x="44" y="175.3">8</text>
<text x="44" y="177.8">10</text>
<text x="50.8" y="175.3">7</text>
<text x="50.8" y="177.8">9</text>
<text x="56.7" y="174.2">7</text>
<text x="56.7" y="176.7">9</text>
<text x="56.7" y="179.2">11</text>
<text x="44" y="180.3">12</text>
<text x="49.8" y="180.3">11</text>
</g>
<g font-size="1.8">
<text x="22.6" y="33.6">D1/TX</text>
<text x="65.8" y="33.6">D0/RX</text>
<text x="88.6" y="31.1">D0/RX</text>
<text x="128" y="31.1">IO8</text>
<text x="22.6" y="38.7">D5*</text>
<text x="22.6" y="41.2">D7</text>
<text x="22.6" y="36.2">D3</text>
<text x="65.8" y="41.2">D6*</text>
<text x="65.8" y="38.7">D4</text>
<text x="65.8" y="36.2">D2</text>
<text x="88.6" y="38.7">D1/TX</text>
<text x="128" y="38.7">IO9*</text>
<text x="22.6" y="43.8">VCC_INT</text>
<text x="65.8" y="43.8">+3V3_INT</text>
<text x="88.6" y="46.3">D2</text>
<text x="128" y="46.3">IO10*</text>
<text x="88.6" y="53.9">D3</text>
<text x="128" y="53.9">IO11*</text>
<text x="88.6" y="61.6">D4</text>
<text x="128" y="61.6">IO12</text>
<text x="88.6" y="69.2">D5*</text>
<text x="128" y="69.2">IO13*</text>
<text x="22.6" y="76.8">IO11*</text>
<text x="22.6" y="74.3">IO9*</text>
<text x="67.1" y="76.8">IO10*</text>
<text x="68.3" y="74.3">IO8</text>
<text x="88.6" y="76.8">D6*</text>
<text x="128" y="76.8">D2/SDA</text>
<text x="22.6" y="81.8">D3/SCL</text>
<text x="22.6" y="79.3">IO13*</text>
<text x="67.1" y="81.8">D2/SDA</text>
<text x="67.1" y="79.3">IO12</text>
<text x="22.6" y="84.4">VCC_INT</text>
<text x="67.1" y="84.4">+3V3_INT</text>
<text x="88.6" y="84.4">D7</text>
<text x="128" y="84.4">D3/SCL</text>
<text x="20.1" y="102.2">+3V3</text>
<text x="63.2" y="102.2">+3V3_INT</text>
<text x="96.2" y="102.2">A0</text>
<text x="135.6" y="102.2">AIN0</text>
<text x="144.5" y="102.2">A1</text>
<text x="183.9" y="102.2">AIN1</text>
<text x="191.5" y="102.2">A2</text>
<text x="230.8" y="102.2">AIN2 A3</text>
<text x="275.3" y="102.2">AIN3</text>
<text x="20.1" y="126.3">VCC</text>
<text x="63.2" y="126.3">VCC_INT</text>
<text x="96.2" y="128.8">A4</text>
<text x="135.6" y="128.8">AIN4</text>
<text x="144.5" y="128.8">A5</text>
<text x="183.9" y="128.8">AIN5</text>
<text x="191.5" y="128.8">IOREF</text>
<text x="224.5" y="128.8">IOREF_INT</text>
<text x="235.9" y="128.8">RESET</text>
<text x="275.3" y="128.8">RESET_INT</text>
<text x="96.2" y="155.5">AREF</text>
<text x="135.6" y="155.5">AREF_INT</text>
<text x="25.1" y="166.9">AIN1</text>
<text x="65.8" y="166.9">AIN0</text>
<text x="25.1" y="169.4">AIN3</text>
<text x="25.1" y="172">AIN5</text>
<text x="65.8" y="172">AIN4</text>
<text x="65.8" y="169.4">AIN2</text>
<text x="25.1" y="174.5">RESET_INT</text>
<text x="65.8" y="174.5">IOREF_INT</text>
<text x="65.8" y="177">AREF_INT</text>
</g>
</svg>
